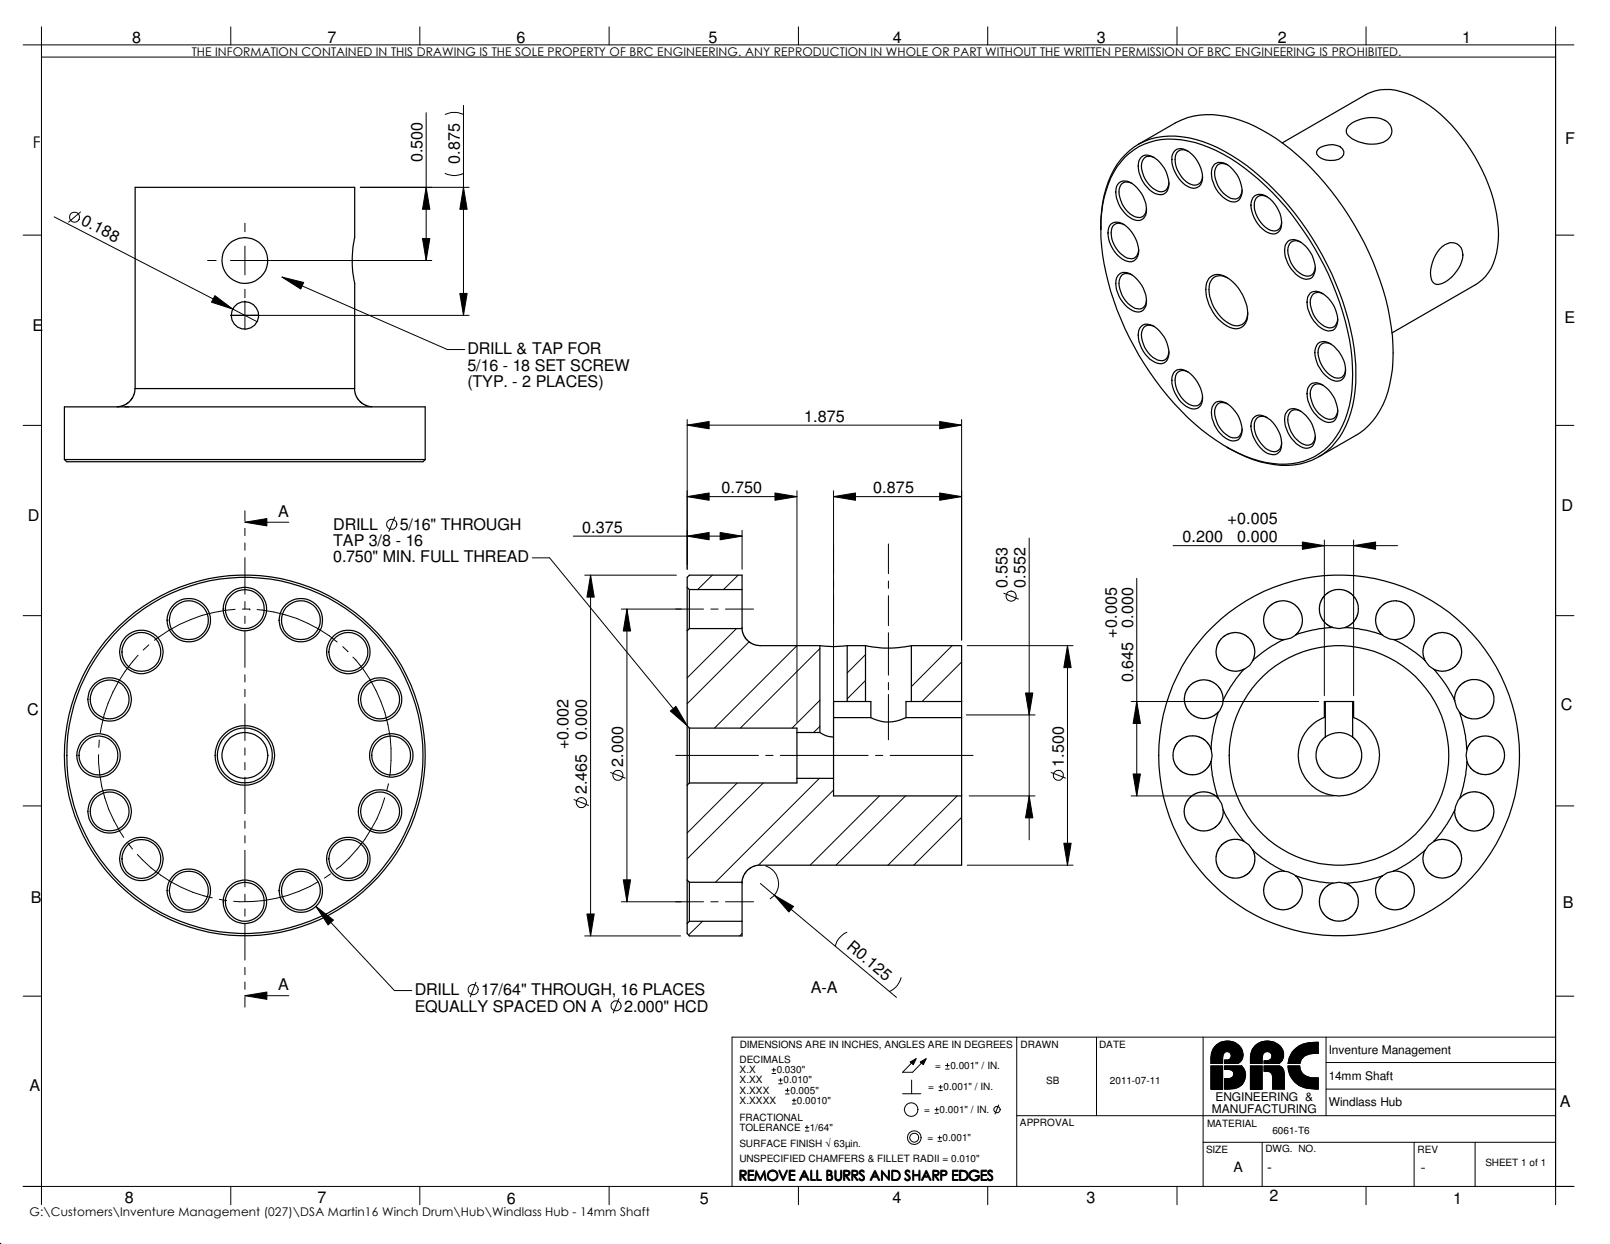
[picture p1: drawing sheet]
<svg xmlns="http://www.w3.org/2000/svg" width="279mm" height="216mm" viewBox="0 0 279 216" stroke-linecap="round" stroke-linejoin="round" font-family="sans-serif">
<g fill="none" stroke="#000" stroke-width=".17">
<path d="M4 7.8h269.1M7.2 9.9h262.8M7.2 4.7v204.4M40 4.7v3.1M72.9 4.7v3.1M74 19.6v25.6M77.3 19.9l.3-.2a3.5 3.5 0 0 1 2.8 .2M80.4 18.3v36.4M105.7 4.7v3.1M138.6 4.7v3.1M171.4 4.7v3.1M204.3 4.7v3.1"/>
<path d="M237.1 4.7v3.1M270 4.7v204.4M9.4 37.6l35.2 18.2M14 36.8l-2.1 1.8M42.5 38.7v1.5M62.5 32.5h18.9M74 32.5l.6 3.8h-1.3zM77.3 30.1a3.5 3.5 0 0 0 3.1 0M80.4 32.5l.7 3.8h-1.3zM4 40.8h3.2M36 45.2h1.5M37.3 51.3l3.1 2.3-3.7-1.1z"/>
<path d="M40 54.7h41.4M40 45.2h34.9M42.5 42.7v5M42.5 50.2v1.5M42.5 52.2v5M48.9 48.1l3.8 .9-.5 1.2zM48.9 48.1l28.7 12.6h3M73.3 41.4h1.3l-.6 3.8zM79.8 50.9h1.3l-.7 3.8zM270 40.8h3.1M4 73.8h3.2M119.3 73.8l3.8-.6v1.2z"/>
<path d="M119.3 72.8v26M119.3 73.8h47.6M163.1 73.2l3.8 .6-3.8 .6zM166.9 72.8v38.3M270 73.8h3.1M42.5 90.6l3.8-.6v1.3zM42.5 88.6v1.8M42.5 91.7v1.3M42.5 94.2v1.3M42.5 96.8v6.3M42.5 90.6h7.6M68.5 89.7l-1 2.5"/>
<path d="M92.4 96.8h3l23.9 29.1M99.5 93h29.3M101.5 99.8h15.9M102.5 99.8l.6 3.8h-1.2zM102.5 99.8v62.6M119.3 93l3.8-.6v1.3zM119.3 86.2l3.8-.6v1.2zM119.3 86.2h19M123.6 99.8l-2.5 2.5M125 92.4l3.8 .6-3.8 .7zM128.1 99.8l-2.5 2.5M128.8 92v6.8"/>
<path d="M134.5 85.6l3.8 .6-3.8 .6zM138.3 85.2v40.1M144.7 86.2l3.8-.6v1.2zM144.7 85.2v37.9M144.7 86.2h22.2M154.2 94.4v5.2M163.1 85.6l3.8 .6-3.8 .6zM178.6 93.4v52.4M203.6 94.7h38.9M226 94.1l3.8 .6-3.8 .6zM229.8 93.7v27M234.9 94.7l3.8-.6v1.2z"/>
<path d="M234.9 93.7v27M4 106.8h3.2M24 113.7a25.6 25.6 0 0 0-6.6 13.5M25.8 111.9l-1 .9M40.8 105.7a26.1 26.1 0 0 0-14 5.4M42.1 105.7h1.2M42.5 104.4v1.3M42.5 106.9v1.3M42.5 109.5v6.3M42.5 117.1v1.3M42.5 119.6v1.3M43.3 105.7h.1"/>
<path d="M44.6 105.8a24.7 24.7 0 0 1 13.9 5.6M59.5 112.2l.9 .9M61.3 114a25 25 0 0 1 6.3 20.7M107.8 105.7h14.3M108.8 105.7l.6 3.8h-1.2zM108.8 105.7v50.8M123.4 105.7h1.2M125.9 105.7h4.9M127.8 109.1l-8.5 8.5M130 111.4l-10.7 10.7M138.3 112.1l-14.3 14.3M142.3 112.6l-13.8 13.8"/>
<path d="M150.2 113.6l-3.2 3.2M150.2 118.1l-3.2 3.2M154.2 100.8v1.3M154.2 103.4v5.2M154.2 109.8v7.4M154.2 118.4v1.3M165.2 112.1l-7 7.1M166.9 114.9l-6.9 6.9M167.9 112.1h18.3M174.2 103l2.5 1M185.3 112.1l.6 3.8h-1.3zM185.3 112.1v38.1"/>
<path d="M197.3 100.4v37.7M270 106.8h3.1M4 139.9h3.2M17.1 131a25.3 25.3 0 0 0 4.4 14.3M17.2 128.4l-.1 1.3M42.5 122.2v6.3M42.5 129.8v1.3M42.5 132.3v1.3M42.5 134.9v6.3M66.8 138.5a24 24 0 0 1-8.5 12.4M67.4 136l-.3 1.2M99.6 138.8l2.6 1"/>
<path d="M106 134.1l2.5 .9M116.3 123.4l1-.8 2 3.3zM117.3 131.1h14.3M127.9 135.9l-8.6 8.7M132.5 135.9l-13.2 13.2M132.9 131.1h1.3M135.4 131.1h15.3M142.2 135.1l-18 18M142.3 121.5l-4.8 4.9M142.3 126.1l-1.1 1M144.7 137.1l-13.1 13.1M151.9 131.1h1.3"/>
<path d="M152.6 138.1l-12 12.1M154.2 120.5v7.9M154.5 131.1h14.4M157.1 138.1l-12 12.1M166.1 138.1l-12 12.1M167.7 124.1h11.9M168.2 138.1h11.4M178 120.3h1.2l-.6 3.8zM178.6 138.1l.6 3.8h-1.2zM182.4 134.1l2.5 .9M196.3 138.1h35.1M196.3 121.8h32.6"/>
<path d="M196.6 134.3h1.3l-.6 3.8zM197.3 121.8l.6 3.8h-1.3zM270 139.9h3.1M22.2 146.3l.8 1.1M23.8 148.3a24.2 24.2 0 0 0 13 7.5M38.1 156.1l1.2 .2M42.5 142.5v1.3M42.5 145v1.3M42.5 147.6v6.3M42.5 155.2v1.3M42.5 157.7v1.3M54.8 157.3l3.1 2.4-1 .8z"/>
<path d="M54.8 157.3l13.7 14.6h3M55.2 153a25 25 0 0 1-14.6 3.4M57.4 151.7l-1.1 .7M101.9 158.6h1.2l-.6 3.8zM107.8 156.5h14.3M108.2 152.7h1.2l-.6 3.8zM121.9 159.9l-2.4 2.4M123.4 156.5h1.2M125.9 156.5h4.9M128.8 153l-.1 .1M132 153.3l23.6 19.8M132.9 150.3a3.2 3.2 0 0 1 2.2 2.6 3.2 3.2 0 0 1-1.5 3.1"/>
<path d="M134.4 155.4l3.3 1.9-.8 1zM166.9 141.9l-8.3 8.3M167.9 150.2h18.3M184.6 146.3h1.3l-.6 3.9zM4 172.9h3.2M42.5 172.8l3.8-.6v1.2zM42.5 160.3v6.3M42.5 167.9v1.3M42.5 170.4v1.3M42.5 173v1.8M42.5 172.8h7.6M82.6 170.5l-1 2.5"/>
<path d="M101.5 162.4h16.6M107.4 173.3l-1 2.5M128.8 162l-.4 .4M147 161.8a3.5 3.5 0 0 0-2.1 2.4M156.4 169.7a3.5 3.5 0 0 1-2.1 2.4M270 172.9h3.1M134 186.3h.6M134 185.7h.6M134.3 185.4v.6M135.1 188.1h.7M135.1 187.5h.7M135.5 187.2v.6"/>
<path d="M136.3 189.9h.6M136.3 189.2h.6M136.7 188.9v.6M137.5 191.6h.6M137.5 191h.6M137.8 190.7v.6M139.7 196.3h.7M139.7 195.7h.7M140 195.3v.7M156.6 189.8h3.2M157.9 184.3l1.1-.6-.5 1.1zM158.2 184.5l-1.6 1.6h1.8l1.5-1.6"/>
<path d="M158.2 187.5v2.3M159.7 184.3l1-.6-.5 1.1zM162.3 193.2h.6M162.3 192.6h.6M162.6 192.2v.7M162.8 198.1h.6M162.8 197.4h.6M162.9 189.3h.6M162.9 188.6h.6M163.1 197.1v.7M163.2 188.3v.7M164.1 185.5h.6"/>
<path d="M164.1 184.9h.6M164.4 184.6v.6M173.3 191.8l-.6 1.5M176.4 193.6h93.6M176.4 180v25.9M190.3 180v13.6M208.8 198.2h61.2M208.8 180v25.9M210.1 185h2.1v4h-2.1zM210.9 181.6l.3-.3a2.38 2.38 0 0 1 1.5-.6h.7a2.29 2.29 0 0 1 2 3.4l-.6 .5h-2.3v-.6l.9-.1 .3-.3v-.5a.67 .67 0 0 0-.6-.6l-.5 .1-.3 .4-.1 1.6h-2.1l.1-1.8 .3-.8zM211.2 181.3a2.75 2.75 0 0 1 2.8-.5 2.75 2.75 0 0 1 1.7 2.3l-.3 1-.6 .5h-2.3v-.6l.6-.1 .4-.1 .2-.6-.3-.5-.4-.2-.4 .1-.3 .3-.1 1.7h-2.1a3.7 3.7 0 0 1 1.1-3.3zM212.5 185h3l.6 .9v1a2.27 2.27 0 0 1-2.5 2.1h-1.1v-1.8h.9a.86 .86 0 0 0 .7-.7v-.4l-.4-.4-1.2-.1z"/>
<path d="M212.5 185h3a2.35 2.35 0 0 1-1.3 3.9l-1.7 .1v-1.8a1.18 1.18 0 0 0 1.6-.8l-.1-.4-.3-.3-1.2-.1zM217 185h2v4h-2zM217.7 181.6l.1-.2a3.3 3.3 0 0 1 1.7-.7h.8a2.37 2.37 0 0 1 2.1 3.5l-.4 .4h-2.6v-.5l.9-.1 .4-.5v-.5l-.1-.2-.3-.3h-.6a1.05 1.05 0 0 0-.7 .9v1.2h-2v-1.3l.2-.9zM218 181.3a3.2 3.2 0 0 1 4.6 .9l.2 .8-.3 1-.5 .6h-2.6v-.5a.95 .95 0 0 0 1-.1 .95 .95 0 0 0 .3-1l-.2-.3-.5-.2-.5 .1-.3 .4-.2 1.6h-2a3.5 3.5 0 0 1 1-3.3zM219 198.2v7.7M219.4 185h2.7a1.41 1.41 0 0 1 .8 1.3v2.7h-2v-2.2a.87 .87 0 0 0-.9-.9h-.6zM219.4 185h2.7l.4 .3 .3 .4 .1 .8v2.5h-2v-2a1.07 1.07 0 0 0-1.5-1.1zM223.5 185h2.1a2.09 2.09 0 0 0 2.2 2.1h1v1.9h-.7a4.4 4.4 0 0 1-4.2-2.3l-.3-.9zM223.5 185h2.1a2.02 2.02 0 0 0 1.9 2l1.3 .1v1.9a4.6 4.6 0 0 1-5.2-3.2zM224.6 182.2a4.7 4.7 0 0 1 3.4-1.3h.8v1.9h-.7a2.46 2.46 0 0 0-2.5 1.6v.2h-2.1l.3-1.1zM224.7 182.1a5.1 5.1 0 0 1 4.1-1.2v1.9a3.7 3.7 0 0 0-2.4 .5l-.6 .6-.2 .7h-2.1l.2-1 .5-.9zM230.1 189h39.9"/>
<path d="M230.1 184.4h39.9M230.1 180v13.6M245.4 198.2v7.7M256 198.2v7.7M270 180h-143v25.9M-.1 215.9h.3M-.1 215.8l.1 .1M0 215.8v.1M.1 215.8l-.1 .1M4 205.9h269.1M40 205.9v3.2M72.9 205.9v3.2"/>
<path d="M105.7 205.9v3.2M138.6 205.9v3.2M171.4 205.9v3.2M204.3 205.9v3.2M237.1 205.9v3.2"/>
<circle cx="12.9" cy="37.7" r=".87"/>
<circle cx="68" cy="91" r=".89"/>
<circle cx="175.5" cy="103.5" r=".89"/>
<circle cx="100.9" cy="139.3" r=".87"/>
<circle cx="107.2" cy="134.6" r=".87"/>
<circle cx="183.7" cy="134.6" r=".87"/>
<circle cx="82.1" cy="171.8" r=".87"/>
<circle cx="106.9" cy="174.6" r=".87"/>
<circle cx="158.1" cy="192.6" r="1.18"/>
<circle cx="158.7" cy="197.4" r=".77"/>
<circle cx="158.7" cy="197.4" r="1.19"/>
<circle cx="173" cy="192.6" r=".55"/>
</g>
<g fill="#000">
<path d="M74 32.5l.6 3.8h-1.3zM80.4 32.5l.7 3.8h-1.3zM37.3 51.3l3.1 2.3-3.7-1.1zM48.9 48.1l3.8 .9-.5 1.2zM73.3 41.4h1.3l-.6 3.8zM79.8 50.9h1.3l-.7 3.8zM119.3 73.8l3.8-.6v1.2zM163.1 73.2l3.8 .6-3.8 .6zM42.5 90.6l3.8-.6v1.3zM102.5 99.8l.6 3.8h-1.2zM119.3 93l3.8-.6v1.3zM119.3 86.2l3.8-.6v1.2z"/>
<path d="M125 92.4l3.8 .6-3.8 .7zM134.5 85.6l3.8 .6-3.8 .6zM144.7 86.2l3.8-.6v1.2zM163.1 85.6l3.8 .6-3.8 .6zM226 94.1l3.8 .6-3.8 .6zM234.9 94.7l3.8-.6v1.2zM108.8 105.7l.6 3.8h-1.2zM185.3 112.1l.6 3.8h-1.3zM116.3 123.4l1-.8 2 3.3zM178 120.3h1.2l-.6 3.8zM178.6 138.1l.6 3.8h-1.2zM196.6 134.3h1.3l-.6 3.8z"/>
<path d="M197.3 121.8l.6 3.8h-1.3zM54.8 157.3l3.1 2.4-1 .8zM108.2 152.7h1.2l-.6 3.8zM134.4 155.4l3.3 1.9-.8 1zM184.6 146.3h1.3l-.6 3.9zM42.5 172.8l3.8-.6v1.2zM101.9 158.6h1.2l-.6 3.8zM157.9 184.3l1.1-.6-.5 1.1zM159.7 184.3l1-.6-.5 1.1z"/>
<path d="M210.1 185h2.1v4h-2.1z" fill-rule="evenodd"/>
<path d="M212.5 185h3l.6 .9v1a2.27 2.27 0 0 1-2.5 2.1h-1.1v-1.8h.9a.86 .86 0 0 0 .7-.7v-.4l-.4-.4-1.2-.1z" fill-rule="evenodd"/>
<path d="M210.9 181.6l.3-.3a2.38 2.38 0 0 1 1.5-.6h.7a2.29 2.29 0 0 1 2 3.4l-.6 .5h-2.3v-.6l.9-.1 .3-.3v-.5a.67 .67 0 0 0-.6-.6l-.5 .1-.3 .4-.1 1.6h-2.1l.1-1.8 .3-.8z" fill-rule="evenodd"/>
<path d="M217 185h2v4h-2z" fill-rule="evenodd"/>
<path d="M219.4 185h2.7a1.41 1.41 0 0 1 .8 1.3v2.7h-2v-2.2a.87 .87 0 0 0-.9-.9h-.6z" fill-rule="evenodd"/>
<path d="M217.7 181.6l.1-.2a3.3 3.3 0 0 1 1.7-.7h.8a2.37 2.37 0 0 1 2.1 3.5l-.4 .4h-2.6v-.5l.9-.1 .4-.5v-.5l-.1-.2-.3-.3h-.6a1.05 1.05 0 0 0-.7 .9v1.2h-2v-1.3l.2-.9z" fill-rule="evenodd"/>
<path d="M223.5 185h2.1a2.09 2.09 0 0 0 2.2 2.1h1v1.9h-.7a4.4 4.4 0 0 1-4.2-2.3l-.3-.9z" fill-rule="evenodd"/>
<path d="M224.6 182.2a4.7 4.7 0 0 1 3.4-1.3h.8v1.9h-.7a2.46 2.46 0 0 0-2.5 1.6v.2h-2.1l.3-1.1z" fill-rule="evenodd"/>
</g>
<g fill="none" stroke="#000" stroke-width=".21">
<path d="M23.5 32.5h38.1l-.1 8.9a18.5 18.5 0 0 0 0 7.5l.1 18.5h-38.1zM191.1 39.8a18.9 18.9 0 0 1 3.5-12.2 11.2 11.2 0 0 1 10.5-3.9 24.8 24.8 0 0 1 12.5 6 50.5 50.5 0 0 1 17.6 32.3 20.9 20.9 0 0 1-2.7 13.9 11.4 11.4 0 0 1-12.5 4.5 21.6 21.6 0 0 1-7.1-2.8M192.8 38.9a2.13 2.13 0 0 1 2.8 .5 5.3 5.3 0 0 1 1.8 5 1.48 1.48 0 0 1-2.2 .8 5.4 5.4 0 0 1-2.8-5.7zM194.2 31.7a2.04 2.04 0 0 1 2.7 .5 5.5 5.5 0 0 1 1.9 5.1 1.5 1.5 0 0 1-2.3 .7 5.4 5.4 0 0 1-2.7-5.6zM195.1 39a1.43 1.43 0 0 0-1.6-.1 1.43 1.43 0 0 0-.7 1.5 4.8 4.8 0 0 0 3.2 4.5 1.36 1.36 0 0 0 1.6-1.6M195.2 27.3a11.6 11.6 0 0 1 10.9-2.8 27 27 0 0 1 12.3 6.7 50.3 50.3 0 0 1 16.2 30.8 21.6 21.6 0 0 1-2.1 12.8 11.3 11.3 0 0 1-12.9 5.5 30 30 0 0 1-14.6-9 49.4 49.4 0 0 1-13.9-30.1 20.2 20.2 0 0 1 2.7-12.2zM196.4 31.8a1.43 1.43 0 0 0-1.6 0 1.43 1.43 0 0 0-.6 1.5 4.8 4.8 0 0 0 3.2 4.4 1.33 1.33 0 0 0 1.6-1.5M197.5 25.1l6.5-3.8a13 13 0 0 1 10-.8 32.6 32.6 0 0 1 14.8 10 50.8 50.8 0 0 1 12.8 27.8 23.6 23.6 0 0 1-1.6 11.9 12 12 0 0 1-4.7 5.4l-6.5 3.7M198.1 27.3a1.83 1.83 0 0 1 2.3 .1 5.3 5.3 0 0 1 2.3 5.4 1.48 1.48 0 0 1-2.3 .8 5.5 5.5 0 0 1-2.7-5.7zM200.3 27.3a1.43 1.43 0 0 0-1.6 0 1.43 1.43 0 0 0-.6 1.5 4.9 4.9 0 0 0 3.2 4.5 1.38 1.38 0 0 0 1.6-1.6M203.9 26.1a1.83 1.83 0 0 1 2.3 .2 5.8 5.8 0 0 1 2.5 4.9 1.56 1.56 0 0 1-2.5 1.2 5.8 5.8 0 0 1-2.8-5.2l.3-.8zM206.2 26.2a1.43 1.43 0 0 0-1.7 0 1.43 1.43 0 0 0-.6 1.5 5.1 5.1 0 0 0 2.8 4.3 1.37 1.37 0 0 0 2-1.4"/>
<path d="M210.8 28.5a2.13 2.13 0 0 1 2.7 .5 5.3 5.3 0 0 1 1.9 5.1 1.45 1.45 0 0 1-2.3 .7 5.4 5.4 0 0 1-2.7-5.6zM213 28.6a1.43 1.43 0 0 0-1.6 0 1.43 1.43 0 0 0-.6 1.5 4.8 4.8 0 0 0 3.2 4.4 1.33 1.33 0 0 0 1.6-1.5M217.7 34a2.13 2.13 0 0 1 2.7 .5 5.1 5.1 0 0 1 1.7 5.5 1.5 1.5 0 0 1-2.1 .3 5.7 5.7 0 0 1-2.9-5.2l.3-.8zM219.9 34.2a1.43 1.43 0 0 0-1.6-.1 1.43 1.43 0 0 0-.6 1.5 4.9 4.9 0 0 0 3.2 4.4 1.33 1.33 0 0 0 1.5-1.5M222.5 24.8l14.5-8.4a8 8 0 0 1 7.1-.2 23.7 23.7 0 0 1 11.1 9.8 27.3 27.3 0 0 1 4.8 15.8 9.3 9.3 0 0 1-3.4 7.3l-15 8.7M228.7 26a3.7 3.7 0 0 1 3.8-.6 1.17 1.17 0 0 1 .7 1.2 1.17 1.17 0 0 1-.9 1 3.3 3.3 0 0 1-3.8-.8v-.4zM234 21.9a6.1 6.1 0 0 1 6.4-1 2.02 2.02 0 0 1 1.1 2 2.02 2.02 0 0 1-1.4 1.8 6.3 6.3 0 0 1-6.2-1.2 1.15 1.15 0 0 1 .1-1.6zM40.1 54.7h4.8M194.2 47.6a2.04 2.04 0 0 1 2.7 .5 5.5 5.5 0 0 1 1.9 5.1 1.5 1.5 0 0 1-2.3 .7 5.4 5.4 0 0 1-2.7-5.6zM196.4 47.7a1.43 1.43 0 0 0-1.6 0 1.43 1.43 0 0 0-.6 1.5 4.8 4.8 0 0 0 3.2 4.4 1.33 1.33 0 0 0 1.6-1.5M198.1 56.6a2.04 2.04 0 0 1 2.7 .5 5.3 5.3 0 0 1 1.9 5 1.45 1.45 0 0 1-2.3 .8 5.4 5.4 0 0 1-2.7-5.7zM200.3 56.7a1.43 1.43 0 0 0-1.6-.1 1.43 1.43 0 0 0-.6 1.6 4.8 4.8 0 0 0 3.2 4.4 1.33 1.33 0 0 0 1.6-1.6"/>
<path d="M209.8 48.3a2.26 2.26 0 0 1 3.1-.2 7.7 7.7 0 0 1 3.5 7.4 2.16 2.16 0 0 1-3.5 1.1 7.7 7.7 0 0 1-3.5-7.5zM213 48.2a2.04 2.04 0 0 0-2.3-.1 2.04 2.04 0 0 0-.9 2.1 7.4 7.4 0 0 0 4 6.2 1.98 1.98 0 0 0 2.7-2.1M223.5 41.9a2 2 0 0 1 2.7 .5 5.5 5.5 0 0 1 2 4.6 1.51 1.51 0 0 1-2.4 1.2 5.5 5.5 0 0 1-2.7-5.7zM225.7 42a1.43 1.43 0 0 0-1.6 0 1.43 1.43 0 0 0-.6 1.5 4.8 4.8 0 0 0 3.2 4.4 1.38 1.38 0 0 0 1.6-1.5M227.4 50.9a2 2 0 0 1 2.7 .5 5.6 5.6 0 0 1 2 4.6 1.51 1.51 0 0 1-2.4 1.2 5.5 5.5 0 0 1-2.8-5.7zM228.7 59.6a1.83 1.83 0 0 1 2.4 .2 5.1 5.1 0 0 1 2.1 5.7 1.71 1.71 0 0 1-2.6 .2 5.3 5.3 0 0 1-2.3-5.4zM229.6 51a1.43 1.43 0 0 0-1.6 0 1.43 1.43 0 0 0-.6 1.5 4.8 4.8 0 0 0 3.2 4.4 1.38 1.38 0 0 0 1.6-1.5M231 59.7a1.46 1.46 0 0 0-1.6 0 1.46 1.46 0 0 0-.7 1.5 5 5 0 0 0 3.2 4.4 1.33 1.33 0 0 0 1.6-1.5M249.8 43.3a2.62 2.62 0 0 1 3.1-.9 2.47 2.47 0 0 1 .8 3 6 6 0 0 1-4.1 4 1.32 1.32 0 0 1-1.3-1.5 6.8 6.8 0 0 1 1.5-4.6zM11.2 79.8v-9.2h62.6v9.2M11.2 79.8l.4 .3h61.8l.4-.3M11.2 79.8h62.6"/>
<path d="M23.5 67.4l-.3 1.3-.7 1-.9 .6-1.2 .3M61.5 67.4l.3 1.3 .6 .9 1.1 .8 1 .2M203.9 64.4a1.83 1.83 0 0 1 2.3 .2 6 6 0 0 1 2.5 5 1.53 1.53 0 0 1-2.5 1.1 5.4 5.4 0 0 1-2.7-5.6zM206.2 64.6a1.43 1.43 0 0 0-1.7-.1 1.43 1.43 0 0 0-.6 1.5 4.9 4.9 0 0 0 3.2 4.4 1.33 1.33 0 0 0 1.6-1.5M210.8 70a2 2 0 0 1 2.7 .5 5.3 5.3 0 0 1 1.9 5.1 1.64 1.64 0 0 1-2.7 .4 5.4 5.4 0 0 1-2.3-5.3zM213 70.1a1.43 1.43 0 0 0-1.6 0 1.43 1.43 0 0 0-.6 1.4 4.8 4.8 0 0 0 3.2 4.5 1.33 1.33 0 0 0 1.6-1.5M217.4 72.6a1.51 1.51 0 0 1 2.1-.3 5.4 5.4 0 0 1 2.8 5.6 1.54 1.54 0 0 1-2.3 .8 5.9 5.9 0 0 1-2.9-5.3zM219.9 72.5a1.43 1.43 0 0 0-1.6-.1 1.43 1.43 0 0 0-.6 1.6 5.1 5.1 0 0 0 2.8 4.3 1.37 1.37 0 0 0 1.9-1.5M223.5 71.2a2 2 0 0 1 2.7 .6 5.5 5.5 0 0 1 2 4.6 1.62 1.62 0 0 1-1.1 1.4 1.62 1.62 0 0 1-1.7-.5 5.5 5.5 0 0 1-2.3-5.4zM225.7 71.4a1.43 1.43 0 0 0-1.6-.1 1.43 1.43 0 0 0-.6 1.5 4.9 4.9 0 0 0 3.2 4.5 1.38 1.38 0 0 0 1.6-1.6M227.4 66.8a2 2 0 0 1 2.7 .5 5.5 5.5 0 0 1 2 4.6 1.51 1.51 0 0 1-2.4 1.2 5.5 5.5 0 0 1-2.8-5.7zM229.6 66.9a1.43 1.43 0 0 0-1.6-.1 1.43 1.43 0 0 0-.6 1.5 4.8 4.8 0 0 0 3.2 4.5 1.38 1.38 0 0 0 1.6-1.6"/>
<path d="M119.3 101.9l.3 .4M119.6 109.1l-.3 .4M119.6 109.1h9.2M119.6 102.3v6.8M119.6 102.3h9.2M128.8 109.1v-9.3h-9.2l-.3 .4v61.8l.3 .4h9.2v-9.3M128.8 109.1l.2 1 .5 .9 .8 .6 .9 .4 11.1 .1M142.3 112.1a16.4 16.4 0 0 0 4.7 0M142.3 112.1v15M147 112.1h3.2M147 112.1v9.7M150.2 112.1h.1a17.8 17.8 0 0 0 7.5 0h.4"/>
<path d="M150.2 112.1v9.7M158.2 112.1h8.7v38.1h-35.5l-.8 .2-.9 .6-.7 1-.2 1.1M158.2 112.1v9.7M217.4 114.6l.4-1.3-.2-1.1-.5-1-1-1-1.2-.4h-1.1l-1.2 .5-1 .9-.4 .9-.2 1.2 .3 1.1 .5 .9 .9 .7 1.2 .5h1.1l.9-.4-2.4 3.1-1.2 2.4M217.4 114.6l-.5 .9-1 .7M222.8 111l-.2 .1a19.5 19.5 0 0 0-5.2 3.5M231.3 108.9a20 20 0 0 0-5.2 .9l-1.2 .4M233.4 108.9a21 21 0 0 1 6.5 1.3M239.9 110.2l1.3 .7 .7 .1M239.9 110.2l-.7-.8-.4-1.2v-1.1l.4-1.2 .7-.9 .9-.5 1.1-.2h.8l.7 .2 .8 .5 .7 .8 .5 1.3v1.3l-.6 1.2-.9 .9-1 .4-1 .1M241.9 111l2.3 1.3 1.4 .9 1.7 1.4M248.8 116.2l1.2 1.4a19.1 19.1 0 0 1 2.4 4h.1"/>
<path d="M119.3 125.9l.3 .5M119.6 126.4h18.7v9.5h-18.7M119.6 135.9l-.3 .4M119.6 126.4v9.5M138.3 135.1h6.4M138.3 127.1h4M142.3 127.1l.9 .5 1.5 .3M144.7 124.5h6.4M151.1 124.5a6.3 6.3 0 0 0 6.1 0M151.1 124.5v-2.7h-6.4v16.3h22.2M157.2 124.5h9.7M166.9 121.8h-9.7v2.7"/>
<path d="M210.1 132.2a20 20 0 0 0 .9 5.1l.5 1.3M210.2 130l.2 1.1-.2 1.1M210.2 130l-.6-1-.9-.8-1-.4-1.3-.1-1.2 .4-.9 .9-.5 .9-.3 1.2 .3 1.1 .7 1.2 .6 .6 1.4 .5 1.2-.1 1.2-.5 .7-.7 .6-1.1M211.5 138.6l.5 .9 .3 1.1M211.5 138.6l-.8-.7-1.3-.4h-1l-1.2 .4-1 .8-.5 1-.2 1 .2 1.2 .5 1 .9 .8 1.3 .5 1.2-.1 1.2-.5 .8-.7 .5-1 .2-1.4M212.3 121.6a2.8 2.8 0 0 1-.9 2l-.2 .6a22 22 0 0 0-1 5.8M212.3 121.6l-.1-1-.4-1.1-.9-.9-1.2-.5-1.4-.1-1.2 .5-.8 .7-.5 .9-.3 1 .2 1.3 .6 1.1 .9 .7 1.1 .5h1.2l1.2-.5 .7-.6M229.8 124.5l-1.4 .7-.8 .7-.9 1-.8 1.2-.4 1.4-.2 1.3 .1 1.7 .5 1.4 .9 1.5 1 1.1 1.1 .7 1.1 .6 1.2 .2 1.5 .1 1-.1 1.5-.5 1.5-.8 1-1.1 1.2-2 .4-1.4 .1-1.4-.1-1.1-.5-1.5-.9-1.5-1-1-.8-.6-1.2-.6v-2.7h-5.1v2.7M230 121.8v6.1a3.9 3.9 0 0 1 4.7 0M230 127.9l-.9 .9-.5 1-.2 .9 .1 1.3 .4 1.1 .8 .9 1.1 .7 1.1 .3h1.4l1.4-.7 .8-.8 .6-1.1 .2-.9v-.9l-.2-.8-.5-1-.9-.9M234.7 121.8v6.1M252.4 121.6l.2-1.3 .4-.9 .9-.9 1.1-.5 1.3-.1 1 .3 1.1 .9 .6 .9 .2 .9-.1 1.5-.4 .9-.9 .9-1.3 .5-1.1 .1-1.1-.4-1-.8"/>
<path d="M252.5 121.6l.3 1.2 .5 .8M253.3 123.6l.6 2.1a18.1 18.1 0 0 1 .7 4.3M253.3 138.6l-.7 1.4-.1 .6M253.3 138.6l.7-.7 1.3-.4h1.1l1 .3 1 .8 .7 1.1 .1 1.4-.2 .9-.6 1.1-1.1 .8-1.2 .3-1-.1-1.2-.5-.9-.9-.4-.9-.1-1.2M254.6 132.2l-.5 3.5-.8 2.9M119.3 152.7l.3 .4M119.6 153.1h9.2M119.6 153.1v6.8M119.6 159.9h9.2M119.6 159.9l-.3 .4M212.3 140.5l.1 .3a20.6 20.6 0 0 0 3.5 5.2M215.9 146l.8 .6 .7 1"/>
<path d="M215.9 146l-1.1-.3h-1.1l-1 .4-.9 .7-.6 1.2-.2 1.4 .2 .9 .7 1 .7 .6 1.4 .5 1.3-.1 1.1-.5 .9-1 .4-1.1 .1-1.1-.4-1.1M217.4 147.5l1.7 1.5 1.4 .9 2.4 1.3M222.9 151.2l.6 .1 1.4 .7M222.9 151.2l-1 .1-1.2 .5-.9 .9-.4 1.1-.1 1.3 .4 1.1 .8 .9 .9 .5 1.1 .3 .9-.1 1.2-.5 .9-.9 .4-1.1 .1-1.3-.4-1.1-.8-.9M224.9 152l.5 .2a25.2 25.2 0 0 0 5.9 1.1M233.4 153.2l1 .6 .8 .8 .5 1.1v1.3l-.5 1.3-.5 .7-1.3 .7-1 .2-1.2-.2-.9-.5-.9-1-.4-1.2v-1.3l.4-1 1-1 .9-.4M239.9 152l-.5 .2a20.4 20.4 0 0 1-6 1.1l-1-.2-1.1 .2M241.8 151.2l1.1 .1 1 .4 .9 .8 .5 .9 .1 1.5-.2 1-.7 1-1 .7-1.1 .3-1.1-.1-1.1-.5-.9-.8-.4-.8-.2-1.5 .4-1.2 .8-1M247.3 147.6l-1.5 1.2a19.5 19.5 0 0 1-4 2.4l-1.1 .3-.8 .5M248.8 146l.9-.3 1.3 .1 1.2 .5 .8 .8 .5 1 .2 1.1-.3 1.1-.5 .9-.8 .7-1.2 .5-1.3-.1-1.2-.5-1-1-.4-1.2v-1.1l.3-.9M248.8 146l-.9 .7-.6 .9M252.5 140.6l-1.3 2.4-1 1.3-1.4 1.7"/>
<circle cx="42.5" cy="54.7" r="2.38"/>
<circle cx="42.5" cy="45.2" r="4"/>
<circle cx="24.5" cy="113.1" r="3.8"/>
<circle cx="24.5" cy="113.2" r="3.4"/>
<circle cx="32.8" cy="107.7" r="3.4"/>
<circle cx="32.8" cy="107.6" r="3.8"/>
<circle cx="42.5" cy="105.7" r="3.4"/>
<circle cx="42.5" cy="105.7" r="3.8"/>
<circle cx="52.2" cy="107.6" r="3.8"/>
<circle cx="52.2" cy="107.7" r="3.4"/>
<circle cx="60.4" cy="113.2" r="3.4"/>
<circle cx="60.5" cy="113.1" r="3.8"/>
<circle cx="222.6" cy="107.7" r="3.4"/>
<circle cx="232.3" cy="105.7" r="3.4"/>
<circle cx="250.3" cy="113.2" r="3.4"/>
<circle cx="17.1" cy="131.1" r="3.4"/>
<circle cx="17.1" cy="131.1" r="3.8"/>
<circle cx="19" cy="121.4" r="3.8"/>
<circle cx="19" cy="121.4" r="3.4"/>
<circle cx="42.5" cy="131.1" r="4.8"/>
<circle cx="42.5" cy="131.1" r="31.3"/>
<circle cx="42.5" cy="131.1" r="5.2"/>
<circle cx="42.5" cy="131.1" r="30.9"/>
<circle cx="42.5" cy="131.1" r="4"/>
<circle cx="65.9" cy="121.4" r="3.4"/>
<circle cx="66" cy="121.4" r="3.8"/>
<circle cx="67.9" cy="131.1" r="3.4"/>
<circle cx="67.9" cy="131.1" r="3.8"/>
<circle cx="232.4" cy="131.1" r="19.1"/>
<circle cx="232.4" cy="131.1" r="31.3"/>
<circle cx="257.8" cy="131.1" r="3.3"/>
<circle cx="19" cy="140.8" r="3.8"/>
<circle cx="19" cy="140.8" r="3.4"/>
<circle cx="24.5" cy="149.1" r="3.8"/>
<circle cx="24.5" cy="149.1" r="3.4"/>
<circle cx="32.8" cy="154.6" r="3.4"/>
<circle cx="32.8" cy="154.6" r="3.8"/>
<circle cx="42.5" cy="156.5" r="3.4"/>
<circle cx="42.5" cy="156.5" r="3.8"/>
<circle cx="52.2" cy="154.6" r="3.8"/>
<circle cx="52.2" cy="154.6" r="3.4"/>
<circle cx="60.4" cy="149.1" r="3.4"/>
<circle cx="60.5" cy="149.1" r="3.8"/>
<circle cx="65.9" cy="140.8" r="3.4"/>
<circle cx="66" cy="140.8" r="3.8"/>
</g>
<g font-size="2.8">
<text x="22.9" y="7.4">8</text>
<text x="56.9" y="7.4">7</text>
<text x="89.7" y="7.4">6</text>
<text x="122.9" y="7.4">5</text>
<text x="154.9" y="7.4">4</text>
<text x="190.3" y="7.4">3</text>
<text x="221.8" y="7.4">2</text>
<text x="253.7" y="7.4">1</text>
<text x="5.7" y="25.7">F</text>
<text x="73.3" y="28.2" transform="rotate(-90 73.3 28.2)">0.500</text>
<text x="79.8" y="28.5" transform="rotate(-90 79.8 28.5)">0.875</text>
<text x="271.6" y="25.1">F</text>
<text x="13.9" y="38.9" transform="rotate(27 13.9 38.9)">0.188</text>
<text x="5.6" y="57.4">E</text>
<text x="271.5" y="56.1">E</text>
<text x="81.1" y="61.5">DRILL &amp; TAP FOR</text>
<text x="81.1" y="64.3">5/16 - 18 SET SCREW</text>
<text x="81.1" y="67.1">(TYP. - 2 PLACES)</text>
<text x="139.5" y="73.2">1.875</text>
<text x="48.3" y="89.7">A</text>
<text x="125.2" y="85.6">0.750</text>
<text x="151.6" y="85.6">0.875</text>
<text x="271" y="88.6">D</text>
<text x="4.8" y="90.4">D</text>
<text x="57.8" y="94.8">TAP 3/8 - 16</text>
<text x="57.8" y="92">DRILL</text>
<text x="69.4" y="92">5/16&quot; THROUGH</text>
<text x="101" y="92.5">0.375</text>
<text x="205.2" y="94.1">0.200</text>
<text x="213" y="91">+0.005</text>
<text x="214.7" y="94.1">0.000</text>
<text x="57.8" y="97.6">0.750&quot; MIN. FULL THREAD</text>
<text x="174.8" y="102.1" transform="rotate(-90 174.8 102.1)">0.553</text>
<text x="178" y="102.1" transform="rotate(-90 178 102.1)">0.552</text>
<text x="193.8" y="110.7" transform="rotate(-90 193.8 110.7)">+0.005</text>
<text x="196.6" y="109" transform="rotate(-90 196.6 109)">0.000</text>
<text x="196.6" y="118.4" transform="rotate(-90 196.6 118.4)">0.645</text>
<text x="4.7" y="124.2">C</text>
<text x="270.8" y="123.1">C</text>
<text x="98.7" y="130" transform="rotate(-90 98.7 130)">+0.002</text>
<text x="101.9" y="128.4" transform="rotate(-90 101.9 128.4)">0.000</text>
<text x="101.9" y="137.9" transform="rotate(-90 101.9 137.9)">2.465</text>
<text x="108.2" y="133.1" transform="rotate(-90 108.2 133.1)">2.000</text>
<text x="184.6" y="133.1" transform="rotate(-90 184.6 133.1)">1.500</text>
<text x="5.4" y="156.8">B</text>
<text x="271.2" y="157.6">B</text>
<text x="146.8" y="164.5" transform="rotate(40 146.8 164.5)">R0.125</text>
<text x="48.3" y="171.9">A</text>
<text x="72" y="172.7">DRILL</text>
<text x="83.5" y="172.7">17/64&quot; THROUGH, 16 PLACES</text>
<text x="140.7" y="172.3">A-A</text>
<text x="72" y="175.6">EQUALLY SPACED ON A</text>
<text x="108.3" y="175.6">2.000&quot; HCD</text>
<text x="5.1" y="189.4">A</text>
<text x="270.7" y="192.2">A</text>
<text x="21.7" y="208.7">8</text>
<text x="55.1" y="208.7">7</text>
<text x="88" y="208.9">6</text>
<text x="121.5" y="209">5</text>
<text x="154.9" y="208.8">4</text>
<text x="188.6" y="208.7">3</text>
<text x="220.3" y="208.5">2</text>
<text x="252.2" y="209">1</text>
</g>
<g font-size="2.5">
<text x="214" y="203.3">A</text>
<text x="219.9" y="203.5">-</text>
<text x="246.5" y="203.3">-</text>
<text x="128.3" y="204.8">REMOVE ALL BURRS AND SHARP EDGES</text>
</g>
<g font-size="2.1">
<text x="33.3" y="9.7">THE INFORMATION CONTAINED IN THIS DRAWING IS THE SOLE PROPERTY OF BRC ENGINEERING. ANY REPRODUCTION IN WHOLE OR PART WITHOUT THE WRITTEN PERMISSION OF BRC ENGINEERING IS PROHIBITED.</text>
<text x="230.6" y="183">Inventure Management</text>
<text x="210.9" y="191.1">ENGINEERING &amp;</text>
<text x="230.6" y="187.5">14mm Shaft</text>
<text x="210.3" y="193.2">MANUFACTURING</text>
<text x="230.6" y="192">Windlass Hub</text>
<text x="5.1" y="211.1">G:\Customers\Inventure Management (027)\DSA Martin16 Winch Drum\Hub\Windlass Hub - 14mm Shaft</text>
</g>
<g font-size="1.7">
<text x="128.4" y="184.5">DECIMALS</text>
<text x="128.4" y="181.9">DIMENSIONS ARE IN INCHES, ANGLES ARE IN DEGREES</text>
<text x="162.3" y="185.5">=</text>
<text x="164.9" y="185.5">0.001&quot; / IN.</text>
<text x="177.1" y="181.9">DRAWN</text>
<text x="190.8" y="181.9">DATE</text>
<text x="128.4" y="186.3">X.X</text>
<text x="128.4" y="191.6">X.XXXX</text>
<text x="128.4" y="189.8">X.XXX</text>
<text x="128.4" y="188">X.XX</text>
<text x="134.8" y="186.3">0.030&quot;</text>
<text x="136" y="188">0.010&quot;</text>
<text x="137.2" y="189.8">0.005&quot;</text>
<text x="138.3" y="191.6">0.0010&quot;</text>
<text x="161.1" y="189.2">=</text>
<text x="163.7" y="189.2">0.001&quot; / IN.</text>
<text x="181.6" y="188.1">SB</text>
<text x="192.6" y="188.1">2011-07-11</text>
<text x="128.3" y="194.5">FRACTIONAL</text>
<text x="128.3" y="196.3">TOLERANCE</text>
<text x="140.5" y="196.3">1/64&quot;</text>
<text x="160.4" y="193.2">=</text>
<text x="163.1" y="193.2">0.001&quot; / IN.</text>
<text x="177" y="195.5">APPROVAL</text>
<text x="209.5" y="195.5">MATERIAL</text>
<text x="220.8" y="196.8">6061-T6</text>
<text x="128.3" y="199.1">SURFACE FINISH √ 63µin.</text>
<text x="128.3" y="201.7">UNSPECIFIED CHAMFERS &amp; FILLET RADII = 0.010&quot;</text>
<text x="161" y="198">=</text>
<text x="163.6" y="198">0.001&quot;</text>
<text x="209.3" y="200.1">SIZE</text>
<text x="219.6" y="199.9">DWG. NO.</text>
<text x="246" y="200.1">REV</text>
<text x="257.8" y="202.4">SHEET 1 of 1</text>
</g>
</svg>
